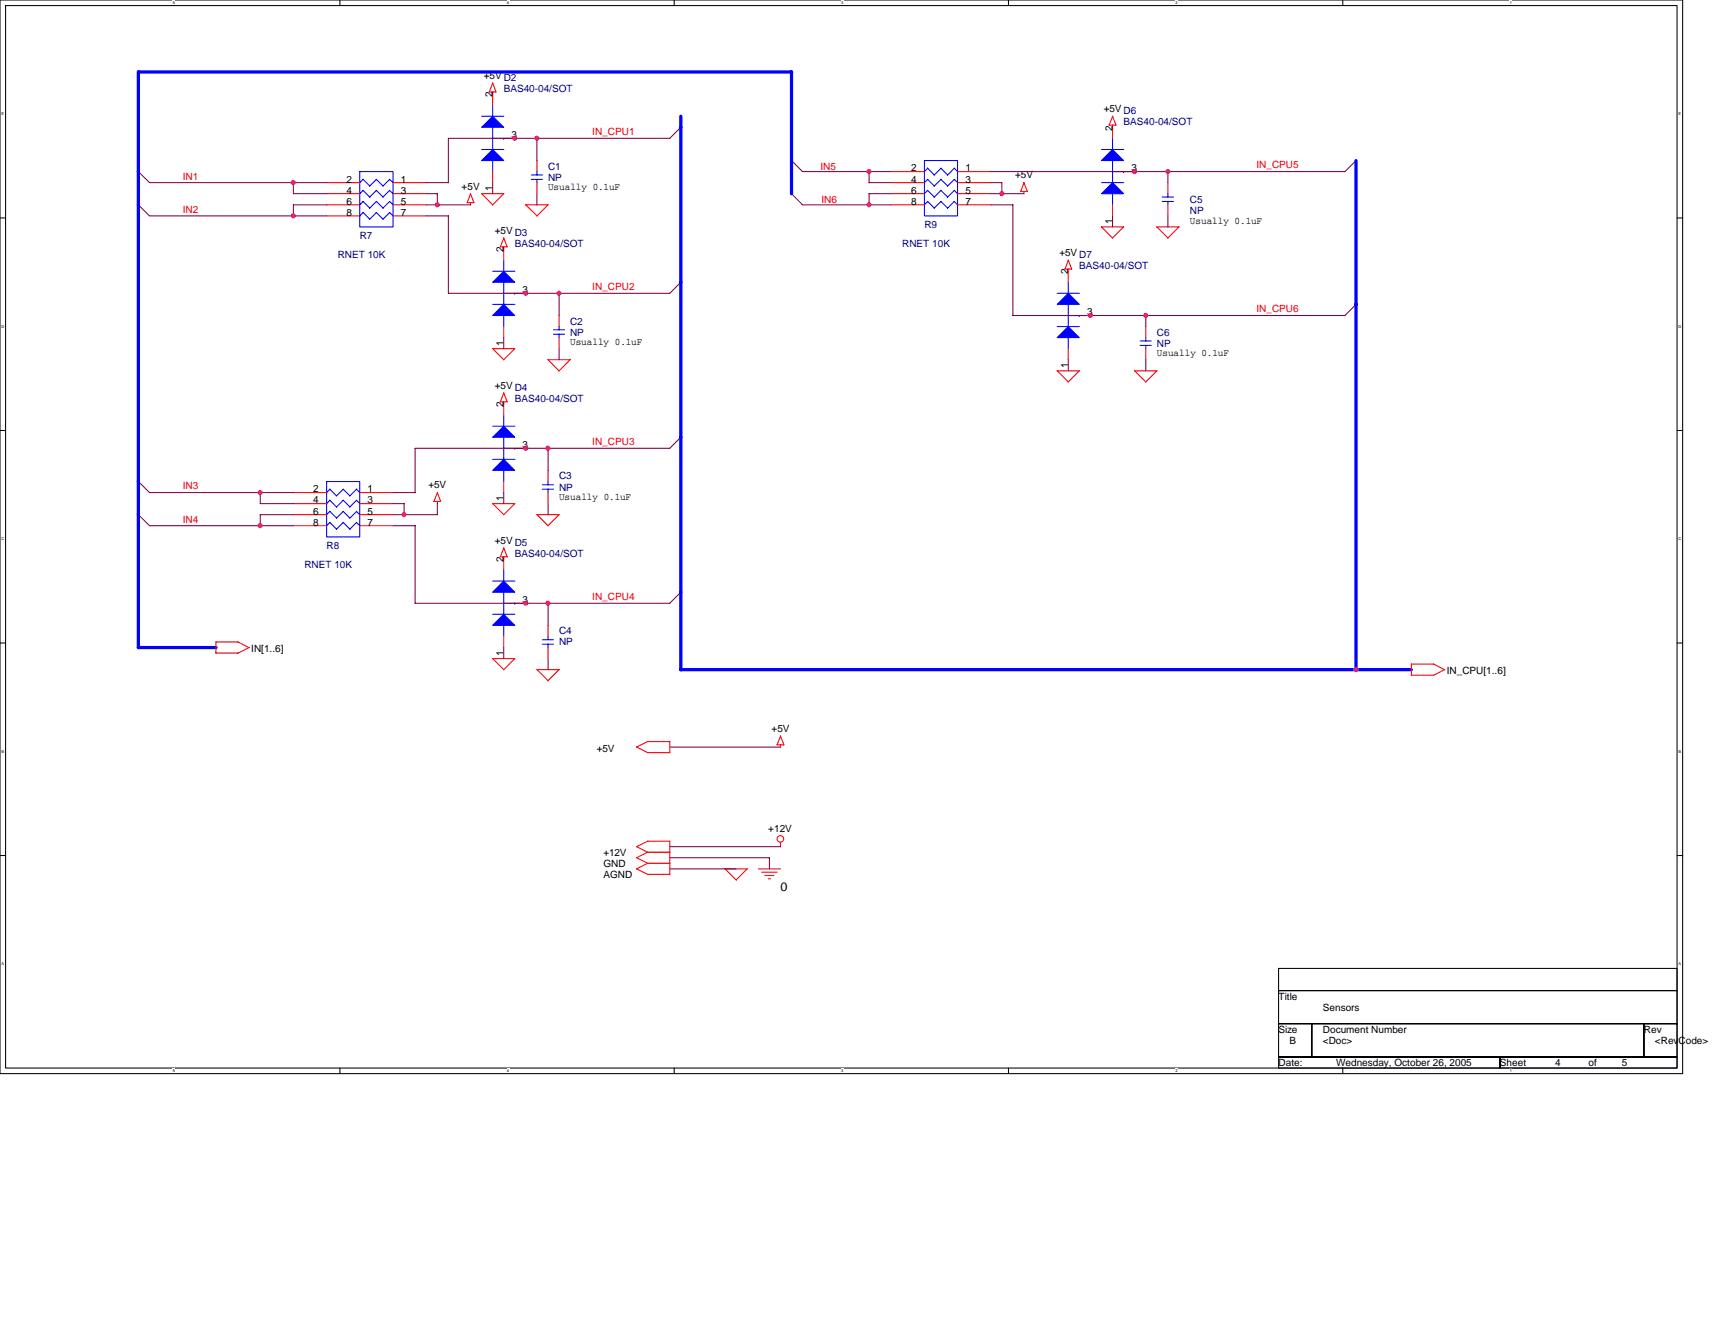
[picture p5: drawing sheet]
<svg xmlns="http://www.w3.org/2000/svg" width="279mm" height="216mm" viewBox="0 0 279 216" stroke-linecap="round" stroke-linejoin="round" font-family="sans-serif">
<path d="M0 0h274.1v174.9h-274.1zM.9 .9h272.3v173.1h-272.3z" fill="none" stroke="#000" stroke-width=".17"/>
<g fill="#fff">
<path d="M28.1 .1h.4v.7h-.4z"/>
<path d="M28.1 174.1h.4v.7h-.4z"/>
</g>
<path d="M55.4 0v.9M55.4 174v.9" fill="none" stroke="#000" stroke-width=".17"/>
<g fill="#fff">
<path d="M82.6 .1h.3v.7h-.3z"/>
<path d="M82.6 174.1h.3v.7h-.3z"/>
</g>
<path d="M109.8 0v.9M109.8 174v.9" fill="none" stroke="#000" stroke-width=".17"/>
<g fill="#fff">
<path d="M137.1 .1h.3v.7h-.3z"/>
<path d="M137.1 174.1h.3v.7h-.3z"/>
</g>
<path d="M164.3 0v.9M164.3 174v.9" fill="none" stroke="#000" stroke-width=".17"/>
<g fill="#fff">
<path d="M191.5 .1h.4v.7h-.4z"/>
<path d="M191.5 174.1h.4v.7h-.4z"/>
</g>
<path d="M218.8 0v.9M218.8 174v.9" fill="none" stroke="#000" stroke-width=".17"/>
<g fill="#fff">
<path d="M246 .1h.3v.7h-.3z"/>
<path d="M246 174.1h.3v.7h-.3z"/>
<path d="M.2 18.2h.4v.7h-.4z"/>
<path d="M273.5 18.2h.4v.7h-.4z"/>
<path d="M.2 52.8h.5v.7h-.5z"/>
<path d="M273.5 52.8h.4v.7h-.4z"/>
</g>
<path d="M0 35.5h.9M273.2 35.5h.9" fill="none" stroke="#000" stroke-width=".17"/>
<g fill="#fff">
<path d="M.2 87.4h.5v.7h-.5z"/>
<path d="M273.5 87.4h.4v.7h-.4z"/>
</g>
<path d="M0 70.1h.9M273.2 70.1h.9" fill="none" stroke="#000" stroke-width=".17"/>
<g fill="#fff">
<path d="M.2 122.1h.4v.7h-.4z"/>
<path d="M273.5 122.1h.4v.7h-.4z"/>
</g>
<path d="M0 104.8h.9M273.2 104.8h.9" fill="none" stroke="#000" stroke-width=".17"/>
<g fill="#fff">
<path d="M.2 156.7h.4v.7h-.4z"/>
<path d="M273.5 156.7h.4v.7h-.4z"/>
</g>
<path d="M0 139.4h.9M273.2 139.4h.9M208.3 157.8h64.9v3.6h-64.9zM208.3 161.4h64.9v5.4h-64.9zM208.3 166.8h5.4v5.4h-5.4zM208.3 172.2h36.1v1.8h-36.1zM213.7 166.8h54.1v5.4h-54.1zM244.4 172.2h28.8v1.8h-28.8zM267.8 166.8h5.4v5.4h-5.4z" fill="none" stroke="#000" stroke-width=".17"/>
<g fill="none" stroke="#f00" stroke-width=".17">
<path d="M80.3 13.5l.5 1.5h-1.1zM80.3 15v2.1M181.3 18.9l.5 1.5M181.3 18.9l-.6 1.5M53.2 31.6h5.4M53.2 33.4h5.4M53.2 29.8h5.4M53.2 35.2h5.4M64 31.6h5.4M64 33.4h5.4M64 29.8h5.4M64 35.2h5.4"/>
<path d="M76.1 33h1.1M76.6 33v.4M76.6 31.6l.6 1.4M76.7 31.5l-.6 1.5M78.4 31.5l1.9 1.9M78.5 31.6h3.6l-1.9 1.8M80.3 28v1.8M82.1 22.5h1.8M85.6 33.4l1.9 1.8M85.7 33.4h3.6M87.5 26.2v1.8M87.5 29.8v1.8"/>
<path d="M89.3 33.4l-1.8 1.8M145.2 31.6h5.4M145.2 33.4h5.4M145.2 28h5.4M145.2 29.8h5.4M156 31.6h5.4M156 33.4h5.4M156 28h5.4M156 29.8h5.4M166.3 31.2h1.1M166.8 31.2v.4M166.8 29.8l.6 1.4"/>
<path d="M166.8 29.7l-.5 1.5M179.4 37l1.9 1.8M179.5 37h3.6M180.7 20.4h1.1M181.3 20.4v2.1M181.3 33.4v1.8M183 37l-1.8 1.8M183 28h1.8M188.4 37l1.9 1.8M188.5 37h3.6l-1.9 1.8M190.3 29.8v1.8M190.3 33.4v1.8"/>
<path d="M80.2 56.8l1.9 1.8M80.3 56.8h3.6M82.1 40.2v2.2M82.1 53.2v1.8M82.6 40.2h-1.1l.6-1.4 .5 1.4M83.9 56.8l-1.9 1.8M83.9 47.8h1.8M91.1 51.4v1.8M91.1 55v1.8M92.9 58.6l-1.8 1.8-1.8-1.8h3.6M173.5 43.8h1.1M174 43.8v2.2"/>
<path d="M174 56.8v1.8M174 42.4l.6 1.5M174.1 42.4l-.6 1.4M175.8 51.4h1.9M186.7 53.2v1.8M186.7 56.8v1.8M82.1 65.5v2.1M82.1 78.5v1.8M82.6 65.5h-1.1l.6-1.5 .5 1.5M83.9 73h1.8M89.3 76.6v1.9M172.2 60.4l1.8 1.8"/>
<path d="M172.2 60.4h3.7M175.8 60.4l-1.8 1.9M184.8 60.4l1.8 1.9 1.9-1.9M184.8 60.4h3.7M47.8 82.1h5.4M47.8 83.9h5.4M47.8 80.3h5.4M47.8 85.7h5.4M58.6 82.1h5.4M58.6 83.9h5.4M58.6 80.3h5.4M58.6 85.7h5.4"/>
<path d="M70.7 81.7h1.1M71.2 81.7v.4M71.2 80.3l.6 1.4M71.3 80.2l-.6 1.5M80.2 82l1.9 1.9M80.3 82.1h3.6M82.1 90.7v2.2M82.6 90.7h-1.1l.6-1.4 .5 1.4M83.9 82.1l-1.9 1.8M83.9 98.3h1.8M87.5 83.8l1.8 1.9M87.5 83.9h3.6"/>
<path d="M89.3 80.3v1.8M91.1 83.9l-1.8 1.8M38.8 104.6l1.8 .9M38.8 104.6h-3.6v1.8M40.6 105.5l-1.8 .9h-3.6M80.2 107.3l1.9 1.8M80.3 107.3h3.6M82.1 103.7v1.8M83.9 107.3l-1.9 1.8M87.5 109.1l1.8 1.8M87.5 109.1h3.6M89.3 101.9v1.8"/>
<path d="M89.3 105.5v1.8M91.1 109.1l-1.8 1.8M127.1 119.9l.6 1.5M127.2 119.9l-.6 1.5h1.1M229.9 108.2v1.8h3.7M229.9 108.2h3.7M233.6 108.2l1.8 .9M235.4 109.1l-1.9 .9M103.7 137.9l1.8 1M103.7 139.7l1.8 1M103.7 121.7l1.8 .9M105.5 138.9h3.6"/>
<path d="M105.5 122.6h3.6M105.5 137.1h3.6M105.5 120.8h3.6M105.5 137.1l-1.8 .9M105.5 138.9l-1.8 .9M105.5 120.8l-1.8 .9M109.1 120.8v1.9M109.1 137.1v5.4M127.1 121.4v.4M127.1 137.2v.8M103.7 141.6l1.8 .9M105.5 140.7h3.6"/>
<path d="M105.5 142.5h3.6M105.5 140.7l-1.8 .9M119.9 143.4l1.8-1.8h-3.6l1.9 1.8M123.5 141.6h3.7M124.1 142.1h2.5M124.6 142.7h1.5M125.2 143.2h.3"/>
<circle cx="127.1" cy="136.7" r=".54"/>
</g>
<g fill="#00f" stroke="#00f" stroke-width=".17">
<path d="M179.5 31.6l1.8-1.8 1.7 1.8z" fill-rule="evenodd"/>
<path d="M179.5 26.2l1.8-1.8 1.7 1.8z" fill-rule="evenodd"/>
<path d="M82.1 100.1l1.8 1.8h-3.6z" fill-rule="evenodd"/>
<path d="M82.1 94.7l1.8 1.8h-3.6z" fill-rule="evenodd"/>
<path d="M80.3 24.4l1.8 1.8h-3.6z" fill-rule="evenodd"/>
<path d="M78.5 20.7l1.8-1.8 1.8 1.8z" fill-rule="evenodd"/>
<path d="M82.1 49.6l1.8 1.8h-3.6z" fill-rule="evenodd"/>
<path d="M82.1 44.2l1.8 1.8h-3.6z" fill-rule="evenodd"/>
<path d="M172.2 55l1.8-1.8 1.8 1.8z" fill-rule="evenodd"/>
<path d="M172.2 49.6l1.8-1.8 1.8 1.8z" fill-rule="evenodd"/>
<path d="M82.1 74.8l1.8 1.8h-3.6z" fill-rule="evenodd"/>
<path d="M82.1 69.4l1.8 1.8h-3.6z" fill-rule="evenodd"/>
</g>
<g fill="none" stroke="#00f" stroke-width=".17">
<path d="M78.5 18.9h3.6M80.3 17.1v1.9M58.6 28h5.4v9h-5.4zM59.1 29.2l1.1 1.1M59.1 31l1.1 1.1M59.1 32.8l1.1 1.1 1.1-1.1M59.1 34.6l1.1 1.1 1.1-1.1M59.2 29.2l-.6 .6M59.2 31l-.6 .6M59.2 32.8l-.6 .6M59.2 34.6l-.6 .6M61.3 29.2l1.1 1.1"/>
<path d="M61.3 31l1.1 1.1M61.3 32.8l1.1 1.1 1.1-1.1M61.3 34.6l1.1 1.1 1.1-1.1M61.3 29.2l-1.1 1.1M61.3 31l-1.1 1.1M63.5 29.2l.5 .6M63.5 31l.5 .6M63.5 32.8l.5 .6M63.5 34.6l.5 .6M63.5 29.2l-1.1 1.1M63.5 31l-1.1 1.1M78.5 24.4h3.6"/>
<path d="M80.3 20.7v3.7M80.3 26.1v1.9M80.3 22.5h1.8M82.1 22.5h.1M86.6 29.2h1.8M86.6 28.5h1.8M87.5 27.9v.6M87.5 29.2v.6M150.6 26.2h5.4v9h-5.4zM151.1 27.4l1.1 1.1M151.1 29.2l1.1 1.1M151.1 31l1.1 1.1"/>
<path d="M151.1 32.8l1.1 1.1 1.1-1.1M151.1 27.4l-.5 .6M151.1 29.2l-.5 .6M151.1 31l-.5 .6M151.1 32.8l-.5 .6M153.3 27.4l1.1 1.1M153.3 29.2l1.1 1.1M153.3 31l1.1 1.1M153.3 32.8l1.1 1.1M153.3 27.4l-1.1 1.1M153.3 29.2l-1.1 1.1M153.3 31l-1.1 1.1"/>
<path d="M155.4 27.4l.6 .6M155.4 29.2l.6 .6M155.4 31l.6 .6M155.5 27.4l-1.1 1.1M155.5 29.2l-1.1 1.1M155.5 31l-1.1 1.1M156 33.4l-.5-.6-1.1 1.1M179.5 29.8h3.6M179.5 24.4h3.6M181.3 22.5v1.9M181.3 26.2v3.6M181.3 31.5v1.9"/>
<path d="M181.3 28h1.8M183 28h.1M189.3 32.8h1.9M189.3 32.1h1.9M190.3 31.5v.6M190.3 32.8v.6M80.3 49.6h3.6M80.3 44.2h3.6M82.1 42.4v1.8M82.1 46v3.6M82.1 51.4v1.8M82.1 47.8h1.8"/>
<path d="M83.9 47.8h.1M90.1 54.5h1.9M90.1 53.7h1.9M91.1 53.2v.5M91.1 54.4v.6M172.2 47.8h3.7M172.2 53.2h3.7M174 46v1.8M174 49.6v3.6M174 55v1.8M174 51.4h1.9M175.8 51.4h.1"/>
<path d="M185.7 56.3h1.9M185.7 55.6h1.9M186.7 55v.6M186.7 56.3v.5M53.2 78.5h5.4v9h-5.4zM53.7 79.7l1.1 1.1M53.7 79.7l-.5 .6M80.3 74.8h3.6M80.3 69.4h3.6M82.1 67.6v1.9M82.1 71.2v3.6M82.1 76.6v1.9"/>
<path d="M82.1 73h1.8M83.9 73h.1M88.3 79.7h1.9M88.3 79h1.9M89.3 78.4v.6M89.3 79.7v.6M53.7 81.5l1.1 1.1M53.7 83.3l1.1 1.1M53.7 85.1l1.1 1.1M53.7 81.5l-.5 .6M53.7 83.3l-.5 .6M53.7 85.1l-.5 .6"/>
<path d="M57 80.8l-1.1-1.1-1.1 1.1M57 82.6l-1.1-1.1-1.1 1.1M57 84.4l-1.1-1.1-1.1 1.1M57 86.2l-1.1-1.1-1.1 1.1M58.6 80.3l-.5-.6-1.1 1.1M58.6 82.1l-.5-.6-1.1 1.1M58.6 83.9l-.5-.6-1.1 1.1M58.6 85.7l-.5-.6-1.1 1.1M80.3 94.7h3.6M82.1 92.9v1.8M82.1 96.5v3.6M82.1 98.3h1.8"/>
<path d="M83.9 98.3h.1M80.3 100.1h3.6M82.1 101.9v1.8M88.3 105h1.9M88.3 104.2h1.9M89.3 103.7v.5M89.3 104.9v.6"/>
</g>
<g fill="none" stroke="#800040" stroke-width=".17">
<path d="M22.5 27.9l1.9 1.9h28.8M22.5 33.4l1.9 1.8h28.8M47.8 29.7v1.9h5.4M53.2 33.4h-5.4v1.8M69.4 35.2h3.7M69.4 31.6h1.9M69.4 29.8h3.7M69.4 33.4h7.3M71.2 31.6v1.8M73 35.2v12.6M80.3 29.8v1.8M87.5 22.5v3.7"/>
<path d="M87.5 31.6v1.8M109.1 22.5h-36.1v7.3M110.9 20.7l-1.8 1.9M128.9 31.5l1.8 1.9h14.5M128.9 26.1l1.8 1.9h14.5M141.6 28v1.8h3.6M145.2 31.6h-3.6v1.8M161.4 31.6h5.4M161.4 29.8h1.8M161.4 33.4h3.6v18M161.4 28h57.7M163.2 29.8v1.8"/>
<path d="M181.3 35.2v1.8M190.3 28v1.8M190.3 35.2v1.8M220.9 26.2l-1.8 1.8M73 47.8h36.1M82.1 55v1.8M91.1 47.8v3.6M91.1 56.8v1.8M110.9 46l-1.8 1.8M165 51.4h54.1M174 58.6v1.9M186.7 51.4v1.8"/>
<path d="M186.7 58.6v1.9M220.9 49.6l-1.8 1.8M22.5 78.4l1.9 1.9h23.4M89.3 73v3.7M109.1 73h-41.5v7.3M110.9 71.2l-1.8 1.9M22.5 83.8l1.9 1.9h23.4M42.4 80.2v1.9h5.4M47.8 83.9h-5.4v1.8M64 85.7h3.6M64 83.9h7.3M64 82.1h1.8"/>
<path d="M64 80.3h3.6M65.8 82.1v1.8M67.6 85.7v12.6M67.6 98.3h41.5M71.2 82v1.9M82.1 80.3v1.8M89.3 82.1v1.8M89.3 98.3v3.6M110.9 96.5l-1.8 1.8M82.1 105.5v1.8M89.3 107.3v1.8M109.1 138h18.1"/>
<path d="M109.1 139.8h16.3l-.1 1.8M109.1 121.7h18.1M109.1 141.6h10.9"/>
</g>
<path d="M110.9 18.9v90.2M128.9 11.7v19.9M129 11.7h-106.5v93.8h12.7M220.9 26.2v82.9M110.9 109.1h119" fill="none" stroke="#00f" stroke-width=".53"/>
<g fill="#f0f" stroke="#f0f" stroke-width=".17">
<circle cx="47.8" cy="35.2" r=".35"/>
<circle cx="42.4" cy="85.6" r=".35"/>
<circle cx="163.2" cy="31.5" r=".35"/>
<circle cx="71.2" cy="33.4" r=".35"/>
<circle cx="65.8" cy="83.8" r=".35"/>
<circle cx="89.3" cy="98.3" r=".35"/>
<circle cx="47.8" cy="29.7" r=".35"/>
<circle cx="141.6" cy="27.9" r=".35"/>
<circle cx="42.4" cy="80.3" r=".35"/>
<circle cx="141.6" cy="33.4" r=".35"/>
<circle cx="85.6" cy="73" r=".35"/>
<circle cx="85.6" cy="47.8" r=".35"/>
<circle cx="184.8" cy="27.9" r=".35"/>
<circle cx="190.3" cy="27.9" r=".35"/>
<circle cx="87.5" cy="22.5" r=".35"/>
<circle cx="83.8" cy="22.5" r=".35"/>
<circle cx="89.3" cy="73" r=".35"/>
<circle cx="91.1" cy="47.8" r=".35"/>
<circle cx="85.6" cy="98.3" r=".35"/>
<circle cx="177.6" cy="51.4" r=".35"/>
<circle cx="186.7" cy="51.4" r=".35"/>
<circle cx="220.9" cy="109.1" r=".35"/>
</g>
<text font-size="2" x="127.1" y="145.2">0</text>
<g font-size="1.6">
<text x="78.8" y="12.8">+5V D2</text>
<text x="80.2" y="15.9" transform="rotate(-90 80.2 15.9)">2</text>
<text x="83.3" y="22.5">3</text>
<text x="179.8" y="18.3">+5V D6</text>
<text x="181.2" y="21.3" transform="rotate(-90 181.2 21.3)">2</text>
<text x="56.4" y="29.7">2</text>
<text x="65.3" y="29.7">1</text>
<text x="148.4" y="29.7">4</text>
<text x="148.4" y="27.9">2</text>
<text x="157.3" y="27.9">1</text>
<text x="157.3" y="29.7">3</text>
<text x="165.4" y="29.1">+5V</text>
<text x="184.3" y="27.9">3</text>
<text x="56.4" y="35.2">8</text>
<text x="56.4" y="33.4">6</text>
<text x="56.4" y="31.5">4</text>
<text x="65.3" y="31.5">3</text>
<text x="65.3" y="33.4">5</text>
<text x="65.3" y="35.2">7</text>
<text x="75.2" y="30.9">+5V</text>
<text x="80.2" y="31.1" transform="rotate(-90 80.2 31.1)">1</text>
<text x="89.3" y="31">Usually 0.1uF</text>
<text x="148.4" y="33.4">8</text>
<text x="148.4" y="31.5">6</text>
<text x="157.3" y="31.5">5</text>
<text x="157.3" y="33.4">7</text>
<text x="80.6" y="38.1">+5V D3</text>
<text x="82" y="41.1" transform="rotate(-90 82 41.1)">2</text>
<text x="172.6" y="41.7">+5V D7</text>
<text x="181.2" y="36.5" transform="rotate(-90 181.2 36.5)">1</text>
<text x="193.9" y="36.4">Usually 0.1uF</text>
<text x="85.1" y="47.8">3</text>
<text x="174" y="44.7" transform="rotate(-90 174 44.7)">2</text>
<text x="177.1" y="51.4">3</text>
<text x="82" y="56.4" transform="rotate(-90 82 56.4)">1</text>
<text x="92.9" y="56.3">Usually 0.1uF</text>
<text x="174" y="60" transform="rotate(-90 174 60)">1</text>
<text x="188.5" y="58.1">Usually 0.1uF</text>
<text x="80.6" y="63.4">+5V D4</text>
<text x="82" y="66.4" transform="rotate(-90 82 66.4)">2</text>
<text x="85.1" y="73">3</text>
<text x="51" y="83.8">6</text>
<text x="51" y="82">4</text>
<text x="51" y="80.2">2</text>
<text x="59.9" y="80.2">1</text>
<text x="59.9" y="82">3</text>
<text x="59.9" y="83.8">5</text>
<text x="69.8" y="79.6">+5V</text>
<text x="82" y="81.6" transform="rotate(-90 82 81.6)">1</text>
<text x="91.1" y="81.5">Usually 0.1uF</text>
<text x="51" y="85.6">8</text>
<text x="59.9" y="85.6">7</text>
<text x="80.6" y="88.6">+5V D5</text>
<text x="82" y="91.6" transform="rotate(-90 82 91.6)">2</text>
<text x="85.1" y="98.3">3</text>
<text x="40.9" y="106.3">IN[1..6]</text>
<text x="82" y="106.8" transform="rotate(-90 82 106.8)">1</text>
<text x="235.7" y="109.9">IN_CPU[1..6]</text>
<text x="125.7" y="119.3">+5V</text>
<text x="97.2" y="122.5">+5V</text>
<text x="125.2" y="135.5">+12V</text>
<text x="98.3" y="139.4">+12V</text>
<text x="98.3" y="143.1">AGND</text>
<text x="98.3" y="141.2">GND</text>
<text x="208.3" y="162.9">Title</text>
<text x="215.5" y="164.7">Sensors</text>
<text x="208.3" y="168.3">Size</text>
<text x="208.3" y="173.7">Date:</text>
<text x="210.1" y="170.1">B</text>
<text x="215.5" y="168.3">Document Number</text>
<text x="215.5" y="170.1">&lt;Doc&gt;</text>
<text x="217.7" y="173.7">Wednesday, October 26, 2005</text>
<text x="244.4" y="173.7">Sheet</text>
<text x="253.4" y="173.7">4</text>
<text x="258.8" y="173.7">of</text>
<text x="264.2" y="173.7">5</text>
<text x="267.8" y="168.3">Rev</text>
<text x="269.6" y="170.1">&lt;RevCode&gt;</text>
</g>
<g font-size="1.6" fill="#000080">
<text x="82.1" y="15">BAS40-04/SOT</text>
<text x="183" y="20.4">BAS40-04/SOT</text>
<text x="89.3" y="27.6">C1</text>
<text x="89.3" y="29.4">NP</text>
<text x="193.9" y="33">C5</text>
<text x="193.9" y="34.9">NP</text>
<text x="58.6" y="39">R7</text>
<text x="83.9" y="40.3">BAS40-04/SOT</text>
<text x="147" y="40.3">RNET 10K</text>
<text x="150.6" y="37.2">R9</text>
<text x="55" y="42.1">RNET 10K</text>
<text x="175.8" y="43.9">BAS40-04/SOT</text>
<text x="92.9" y="52.9">C2</text>
<text x="92.9" y="54.7">NP</text>
<text x="188.5" y="54.7">C6</text>
<text x="188.5" y="56.5">NP</text>
<text x="83.9" y="65.5">BAS40-04/SOT</text>
<text x="91.1" y="78.1">C3</text>
<text x="91.1" y="79.9">NP</text>
<text x="53.2" y="89.5">R8</text>
<text x="49.6" y="92.6">RNET 10K</text>
<text x="83.9" y="90.8">BAS40-04/SOT</text>
<text x="91.1" y="103.4">C4</text>
<text x="91.1" y="105.2">NP</text>
</g>
<g font-size="1.6" fill="#f00">
<text x="96.5" y="22.1">IN_CPU1</text>
<text x="29.8" y="29.3">IN1</text>
<text x="133.6" y="27.6">IN5</text>
<text x="204.7" y="27.5">IN_CPU5</text>
<text x="29.8" y="34.7">IN2</text>
<text x="133.8" y="33">IN6</text>
<text x="96.5" y="47.3">IN_CPU2</text>
<text x="204.7" y="50.9">IN_CPU6</text>
<text x="96.5" y="72.5">IN_CPU3</text>
<text x="29.8" y="79.8">IN3</text>
<text x="29.8" y="85.2">IN4</text>
<text x="96.5" y="97.8">IN_CPU4</text>
</g>
<g font-size=".6">
<text x="28.1" y=".7">5</text>
<text x="82.6" y=".7">4</text>
<text x="137.1" y=".7">3</text>
<text x="191.5" y=".7">2</text>
<text x="246" y=".7">1</text>
<text x=".2" y="18.8">E</text>
<text x="273.5" y="18.8">E</text>
<text x=".2" y="53.4">D</text>
<text x="273.5" y="53.4">D</text>
<text x=".2" y="88">C</text>
<text x="273.5" y="88">C</text>
<text x=".2" y="122.6">B</text>
<text x="273.5" y="122.6">B</text>
<text x=".2" y="157.3">A</text>
<text x="273.5" y="157.3">A</text>
<text x="28.1" y="174.7">5</text>
<text x="82.6" y="174.7">4</text>
<text x="137.1" y="174.7">3</text>
<text x="191.5" y="174.7">2</text>
<text x="246" y="174.7">1</text>
</g>
</svg>
